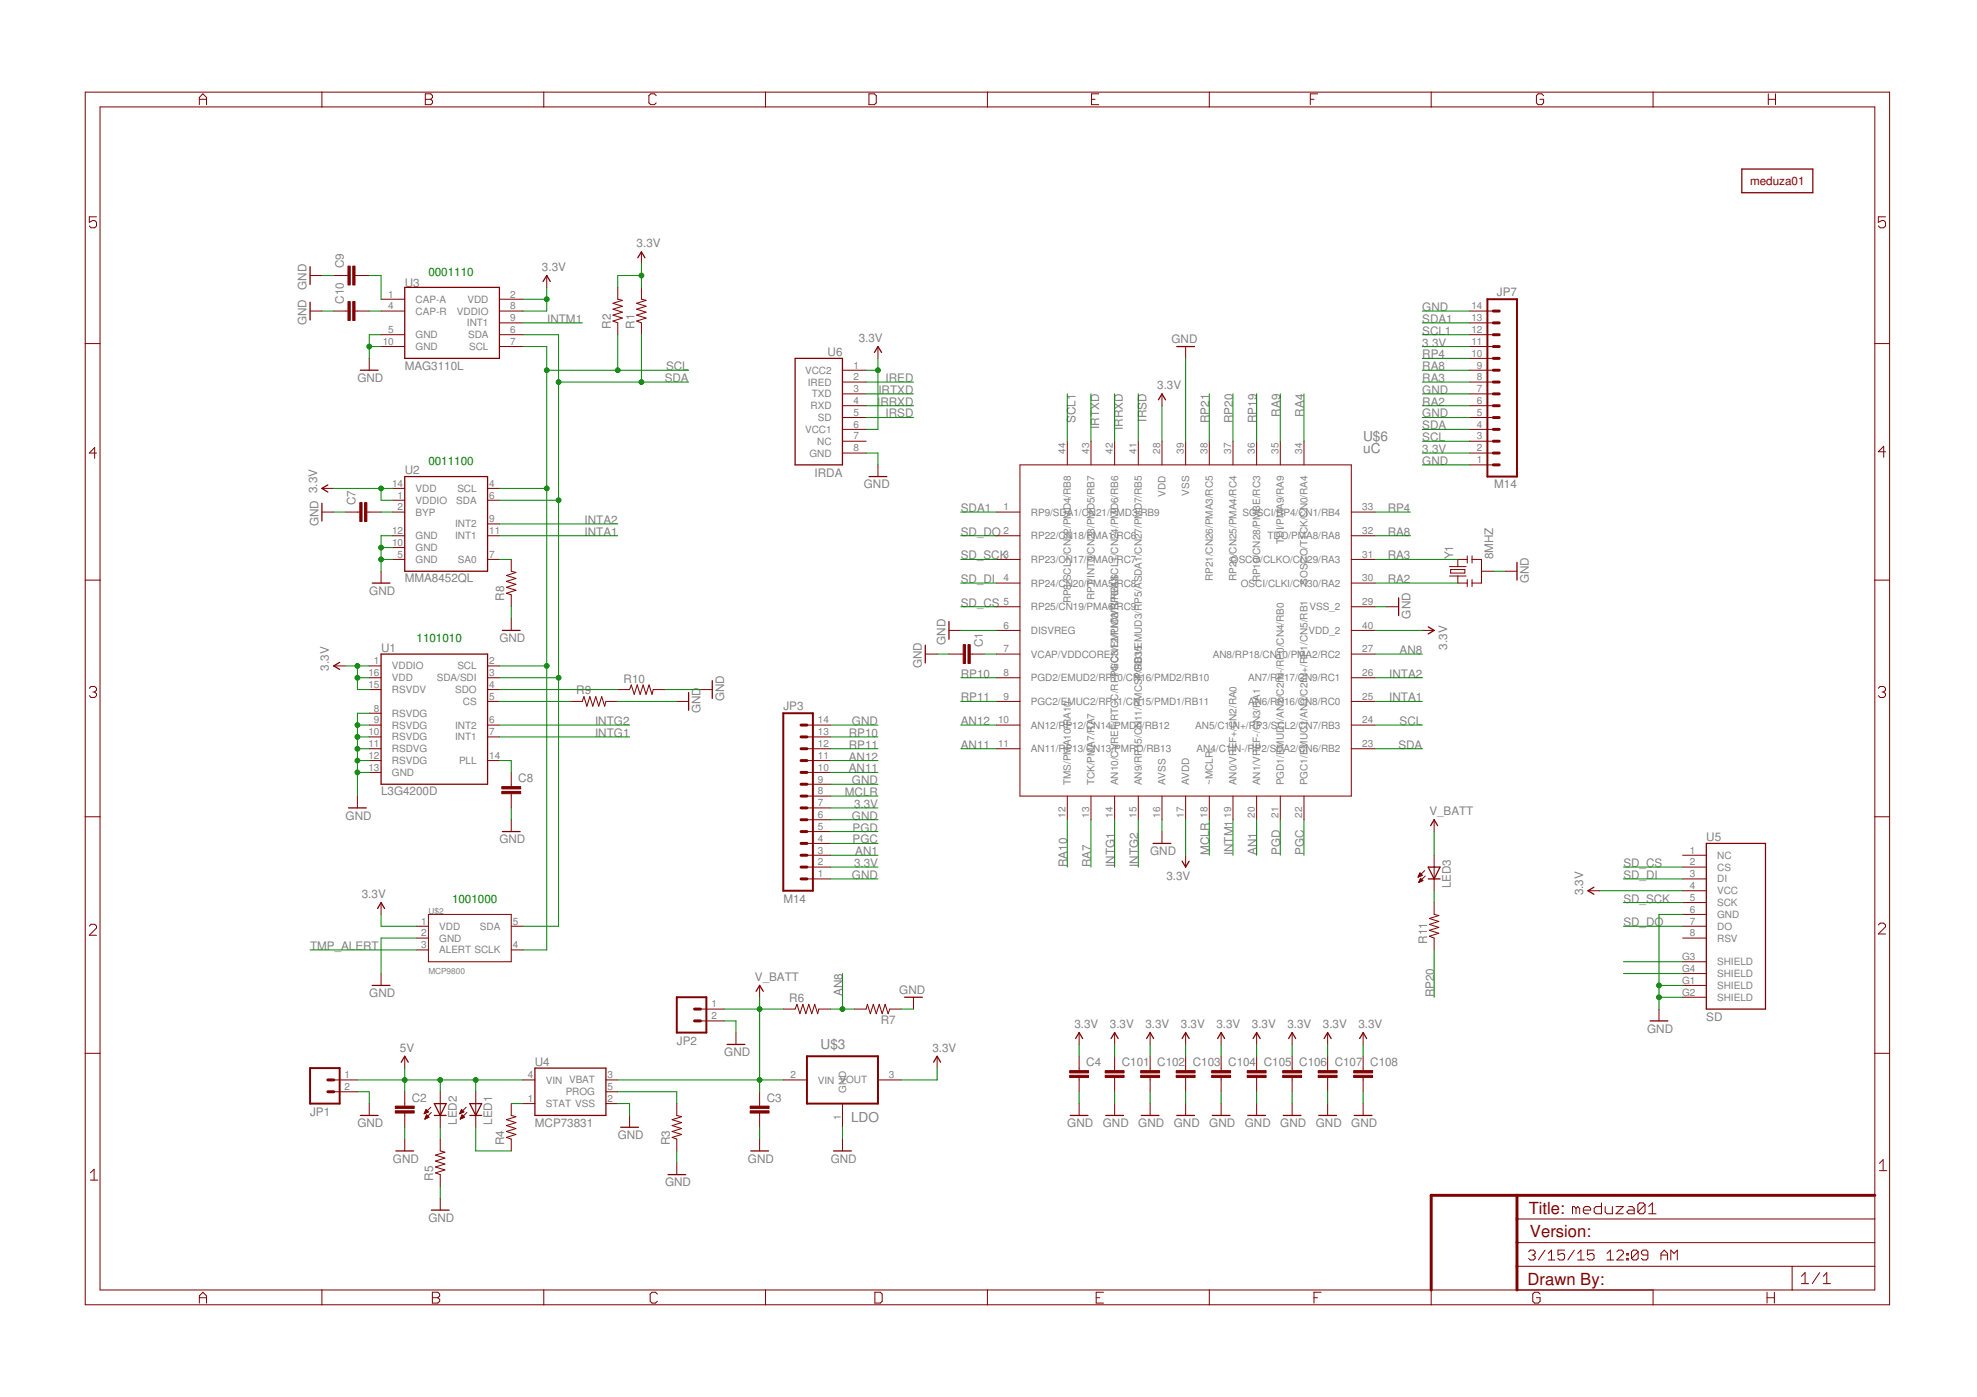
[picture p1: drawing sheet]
<svg xmlns="http://www.w3.org/2000/svg" width="297mm" height="210mm" viewBox="0 0 297 210" stroke-linecap="round" stroke-linejoin="round" font-family="sans-serif">
<g fill="none" stroke="#800000" stroke-width=".19">
<path d="M95.8 38.7l.6-.9 .5 .9M261.7 25.4h10.7v3.6h-10.7zM46.6 40.1v2.6M46.6 45.4v2.7M54.1 55.6h2.7M60.8 43.2h14.2v10.6h-14.2zM81.6 42.3l.5-.9 .6 .9M119.5 53.8h7.1v16h-7.1zM131.4 53l.5-.9 .6 .9M176.8 52.1h2.7M48.4 75.6v2.7M49.3 72.9l-.9 .5 .9 .5"/>
<path d="M60.8 71.6h12.5v14.2h-12.5zM130.6 71.6h2.6M174.1 60.1l.5-.9 .5 .9M51 99.5l-.9 .6 .9 .5M55.9 87.6h2.7M57.3 98.3h16v19.5h-16zM75.5 94.7h2.6M139 96.9v2.7M142.6 93.4v2.7M210.1 89.8v2.7M214.6 94.2l.9 .5-.9 .5M227.9 84.5v2.7"/>
<path d="M103.5 104.1v2.6M107 102.3v2.6M52.4 121.4h2.6M56.7 136.5l.6-.9 .5 .9M75.5 124.9h2.6M173.2 126.7h2.7M177.6 129.4l.5 .9 .6-.9M214.6 130.3h1.8l-.9 1.8zM214.6 132.1h1.8M214.9 124.1l.6-.9 .5 .9M239.5 133.3l-.9 .5 .9 .6M256.4 126.7h8.9v24.9h-8.9z"/>
<path d="M55.9 148.1h2.7M60.3 159.6l.5-.9 .5 .9M109.2 156.9h2.7M113.6 148.9l.5-.8 .6 .8M135.9 149.8h2.7M140.3 159.6l.5-.9 .5 .9M161.6 156l.5-.8 .6 .8M166.9 156l.6-.8 .5 .8M172.3 156l.5-.8 .5 .8M177.6 156l.5-.8 .6 .8M182.9 156l.6-.8 .5 .8M188.3 156l.5-.8 .5 .8"/>
<path d="M193.6 156l.5-.8 .6 .8M198.9 156l.6-.8 .5 .8M204.3 156l.5-.8 .5 .8M247.9 153.4h2.7M54.1 167.6h2.7M59.5 172.9h2.6M65.3 167.6h1.7M65.3 165.8h1.7l-.9 1.8zM70.6 167.6h1.8M70.6 165.8h1.8l-.9 1.8zM80.4 160.5h10.6v7.1h-10.6zM93.3 169.4h2.6"/>
<path d="M100.4 176.5h2.6M112.8 172.9h2.7M125.2 172.9h2.7M160.8 167.6h2.7M166.1 167.6h2.7M171.5 167.6h2.6M176.8 167.6h2.7M182.1 167.6h2.7M187.5 167.6h2.6M192.8 167.6h2.7M198.1 167.6h2.7M203.5 167.6h2.6"/>
<path d="M64.8 181.8h2.7"/>
</g>
<g fill="none" stroke="#800000" stroke-width=".15">
<path d="M12.8 13.8h271.1v182.2h-271.1zM15 16.1h266.7v177.7h-266.7zM30 15.7v-1.1l.5-.5 .5 .5v1.1M30 14.9h1M48.4 13.8v2.3M63.9 14.9h.8M63.9 14.1h.8l.3 .3v.2l-.3 .3 .3 .3v.3l-.3 .2h-.8zM81.7 13.8v2.3M98.6 14.4l-.3-.3h-.5l-.3 .3v1.1l.3 .2h.5l.3-.2M115 13.8v2.3M130.6 14.1h.8l.3 .3v1.1l-.3 .2h-.8zM148.4 13.8v2.3"/>
<path d="M164 14.9h.5M165.1 14.1h-1.1v1.6h1.1M181.7 13.8v2.3M196.9 14.9h.5M198 14.1h-1.1v1.6M215 13.8v2.3M231.9 14.4l-.3-.3h-.5l-.3 .3v1.1l.3 .2h.5l.3-.2v-.6h-.5M248.4 13.8v2.3M265.7 14.1v1.6M265.7 14.9h1.1M266.8 14.1v1.6M14.5 32.6h-1.1v.8l.5-.3h.3l.3 .3v.6l-.3 .2h-.5l-.3-.2"/>
<path d="M96.4 37.8v1.8M283.3 32.6h-1.1v.8l.6-.3h.2l.3 .3v.6l-.3 .2h-.5l-.3-.2M12.8 51.6h2.2M46.6 41.4h1.8M46.6 46.7h1.8M50.1 41.4h2.2M50.1 46.7h2.2M53.3 41.4h2.2M53.3 46.7h2.2M55.5 53.8v1.8M57.3 46.7h3.5M57.3 45h3.5"/>
<path d="M57.3 50.3h3.5M57.3 52.1h3.5M75 46.7h3.6M75 45h3.6M75 50.3h3.6M75 52.1h3.6M75 48.5h3.6M82.1 41.4v1.8M92.8 43.2v1.8l.7 .1-1.4 .5 1.4 .4-1.4 .5 1.4 .4-1.4 .4 1.4 .5-1.4 .4 .7 .3v1.8M96.4 43.2v1.8l.7 .1-1.4 .5 1.4 .4-1.4 .5 1.4 .4-1.4 .4 1.4 .5-1.4 .4 .7 .3v1.8M126.6 55.6h3.5M126.6 57.4h3.5"/>
<path d="M126.6 59.2h3.5M131.9 52.1v1.7M174.6 59.2v1.8M178.1 52.1v1.7M220.8 46.7h3.6M220.8 55.6h3.6M220.8 57.4h3.6M220.8 59.2h3.6M220.8 50.3h3.6M220.8 52.1h3.6M220.8 48.5h3.6M220.8 53.8h3.6"/>
<path d="M281.7 51.6h2.2M14.5 68.1h-1.1l.8-.9v1.7M48.4 73.4h1.7M48.4 76.9h1.7M51.9 76.9h2.2M55.1 76.9h2.2M59 73.4h1.8M59 76.9h1.8M59 75.2h1.8M73.3 73.4h1.7M73.3 75.2h1.7M73.3 78.7h1.7"/>
<path d="M126.6 68.1h3.5M126.6 61h3.5M126.6 62.7h3.5M126.6 64.5h3.5M126.6 66.3h3.5M131.9 69.8v1.8M149.7 76.9h3.5M153.2 69.8h49.8v49.8h-49.8zM160.4 66.3v3.5M163.9 66.3v3.5M167.5 66.3v3.5M171 66.3v3.5"/>
<path d="M174.6 66.3v3.5M178.1 66.3v3.5M181.7 66.3v3.5M185.3 66.3v3.5M188.8 66.3v3.5M192.4 66.3v3.5M195.9 66.3v3.5M203 76.9h3.6M220.8 68.1h3.6M220.8 61h3.6M220.8 62.7h3.6M220.8 64.5h3.6"/>
<path d="M220.8 66.3h3.6M220.8 69.8h3.6M283.3 67.9h-1.1l.8-.8v1.6M12.8 87.2h2.2M57.3 85.8v1.8M59 84.1h1.8M59 82.3h1.8M59 80.5h1.8M73.3 84.1h1.7M73.3 80.5h1.7M76.8 84.1v1.7l.7 .2-1.4 .5 1.4 .4-1.4 .5 1.4 .4-1.4 .4 1.4 .5-1.4 .4 .7 .3v1.8M76.8 92.9v1.8"/>
<path d="M139 98.3h1.8M142.6 94.7h1.8M142.6 98.3h2.1M145.8 98.3h2.1M149.7 94.7h3.5M149.7 91.2h3.5M149.7 98.3h3.5M149.7 84.1h3.5M149.7 87.6h3.5M149.7 80.5h3.5M203 94.7h3.6M203 91.2h3.6"/>
<path d="M203 98.3h3.6M203 84.1h3.6M203 87.6h3.6M203 80.5h3.6M208.4 91.2h1.7M213.7 94.7h1.8M217.8 85.1h2.5M217.8 86.6h2.5M218 85.6h2.1v.5h-2.1zM219 86.6v1h1.5M220.5 84.1h-1.5v1M220.5 83.5v1.1"/>
<path d="M220.5 87.1v1M221.2 84.1h1.4v3.5h-1.4M221.2 83.5v1.1M221.2 87.1v1M222.6 85.8h1.8M226.1 85.8h1.8M281.7 87.2h2.2M13.4 103.4l.3-.3h.5l.3 .3v.3l-.3 .3M13.9 104h.3M14.2 104l.3 .2v.3l-.3 .3h-.5l-.3-.3M50.1 100.1h1.8M53.7 119.6v1.8"/>
<path d="M55.5 100.1h1.8M55.5 101.8h1.8M55.5 112.5h1.8M55.5 108.9h1.8M55.5 116.1h1.8M55.5 114.3h1.8M55.5 110.7h1.8M55.5 103.6h1.8M55.5 107.2h1.8M73.3 100.1h1.7M73.3 105.4h1.7M73.3 101.8h1.7"/>
<path d="M73.3 108.9h1.7M73.3 114.3h1.7M73.3 110.7h1.7M73.3 103.6h1.7M76.8 116.1v2.1M76.8 119.3v2.1M85.7 105.4h1.8l.2-.7 .5 1.4 .4-1.4 .5 1.4 .4-1.4 .5 1.4 .4-1.4 .4 1.4 .2-.7h1.8M92.8 103.6h1.8l.2-.7 .5 1.4 .4-1.4 .5 1.4 .4-1.4 .5 1.4 .4-1.4 .5 1.4 .1-.7h1.8M101.7 105.4h1.8M105.2 103.6h1.8M121.2 112.5h3.6M121.2 108.9h3.6"/>
<path d="M121.2 119.6h3.6M121.2 117.8h3.6M121.2 116.1h3.6M121.2 114.3h3.6M121.2 110.7h3.6M149.7 105.4h3.5M149.7 101.8h3.5M149.7 112.5h3.5M149.7 108.9h3.5M160.4 119.6v3.6M163.9 119.6v3.6M167.5 119.6v3.6"/>
<path d="M171 119.6v3.6M174.6 119.6v3.6M178.1 119.6v3.6M181.7 119.6v3.6M185.3 119.6v3.6M188.8 119.6v3.6M192.4 119.6v3.6M195.9 119.6v3.6M203 105.4h3.6M203 101.8h3.6M203 112.5h3.6M203 108.9h3.6"/>
<path d="M282.2 103.4l.3-.3h.5l.3 .3v.3l-.3 .3M282.8 104h.2M283 104l.3 .2v.3l-.3 .3h-.5l-.3-.3M12.8 122.7h2.2M13.4 139.1l.3-.2h.5l.3 .2v.3l-1.1 1.1h1.1M57.3 135.6v1.8M62.6 139.2h1.8M64.4 137.4h12.4v7.1h-12.4zM76.8 123.2v1.7M76.8 139.2h1.8M121.2 130.3h3.6M121.2 132.1h3.6"/>
<path d="M121.2 128.5h3.6M121.2 126.7h3.6M121.2 124.9h3.6M121.2 123.2h3.6M121.2 121.4h3.6M174.6 124.9v1.8M178.1 128.5v1.8M213.1 131.8h.1M213.1 131.7h.2M213.1 131.6h.4M213.2 131.6h.4M213.2 132.5h.1"/>
<path d="M213.2 131.5h.5M213.2 132.4h.3M213.2 131.4h.4M213.3 132.4h.4M213.3 131.3h.2M213.3 131.3h.1M213.3 132.3h.5M213.3 132.2h.4M213.3 131.2l-.2 .6M213.3 131.2l.4 .3-.6 .3M213.3 131.2h.1M213.4 132.1h.2"/>
<path d="M213.4 132.1h.1M213.4 132l-.2 .6M213.4 132l.4 .3-.6 .3M213.4 132h.1M214.1 130.8l-1 1M214.1 131.6l-.9 1M215.5 123.2v1.7M215.5 128.5v5.3M215.5 135.6v1.8l.7 .2-1.4 .4 1.4 .5-1.4 .4 1.4 .4-1.4 .5 1.4 .4-1.4 .5 .7 .2v1.8M238.6 133.8h1.8M252.8 130.3h3.6M252.8 132.1h3.6"/>
<path d="M252.8 137.4h3.6M252.8 133.8h3.6M252.8 135.6h3.6M252.8 139.2h3.6M252.8 128.5h3.6M281.7 122.7h2.2M282.2 139l.3-.3h.5l.3 .3v.3l-1.1 1h1.1M12.8 158.3h2.2M57.3 146.3v1.8M60.8 158.7v1.8M62.6 140.9h1.8M62.6 142.7h1.8"/>
<path d="M76.8 142.7h1.8M105.2 151.6h3.6M105.2 153.4h3.6M110.6 155.2v1.7M114.1 148.1v1.7M117.7 151.6h1.8l.2-.7 .5 1.4 .4-1.4 .5 1.4 .4-1.4 .5 1.4 .4-1.4 .5 1.4 .1-.7h1.8M128.4 151.6h1.7l.2-.7 .5 1.4 .4-1.4 .5 1.4 .4-1.4 .4 1.4 .5-1.4 .4 1.4 .3-.7h1.8M137.2 149.8v1.8M140.8 158.7v1.8M162.1 155.2v1.7M162.1 158.7v2.1M167.5 155.2v1.7"/>
<path d="M167.5 158.7v2.1M172.8 155.2v1.7M172.8 158.7v2.1M178.1 155.2v1.7M178.1 158.7v2.1M183.5 155.2v1.7M183.5 158.7v2.1M188.8 155.2v1.7M188.8 158.7v2.1M194.1 155.2v1.7M194.1 158.7v2.1M199.5 155.2v1.7"/>
<path d="M199.5 158.7v2.1M204.8 155.2v1.7M204.8 158.7v2.1M249.3 151.6v1.8M252.8 140.9h3.6M252.8 148.1h3.6M252.8 144.5h3.6M252.8 146.3h3.6M252.8 149.8h3.6M281.7 158.3h2.2M13.6 176.2l.5-.5v1.6M13.6 177.3h1.1"/>
<path d="M50.1 162.3h3.6M50.1 164h3.6M55.5 165.8v1.8M60.8 164v2.2M60.8 167.3v2.1M60.8 171.2v1.7M63.8 167.3h.1M63.8 167.2h.3M63.8 167.1h.4M63.8 168.1h.1M63.9 167h.4M63.9 168h.2"/>
<path d="M63.9 168h.4M63.9 166.9h.3M63.9 167.9h.5M64 166.8h.1M64 167.8h.4M64 167.7h.3M64 166.7l.4 .4-.7 .2zM64 167.7h.2M64.1 167.6h.1M64.1 167.5l.4 .4-.7 .2zM64.7 166.4l-1 .9M64.8 167.2l-1 .9"/>
<path d="M66.1 164v5.4M66.1 171.2v1.7l.7 .2-1.4 .5 1.4 .4-1.4 .5 1.4 .4-1.4 .4 1.4 .5-1.4 .4 .7 .3v1.8M69.1 167.3h.1M69.1 167.2h.3M69.2 167.1h.4M69.2 168.1h.1M69.2 167h.5M69.2 168h.2M69.2 167h.4M69.2 168h.4M69.3 166.9h.2M69.3 167.9h.5"/>
<path d="M69.3 166.8h.1M69.3 167.8h.4M69.3 166.7l.4 .4-.6 .2zM69.3 167.7h.3M69.4 167.7h.2M69.4 167.6h.1M69.4 167.5l.4 .4-.6 .2zM70 166.4l-.9 .9M70.1 167.2l-.9 .9M71.5 164v5.4M76.8 165.8v1.8l.7 .2-1.4 .4 1.4 .5-1.4 .4 1.4 .5-1.4 .4 1.4 .5-1.4 .4 .7 .3v1.7M78.6 162.3h1.8"/>
<path d="M78.6 165.8h1.8M91 162.3h1.8M91 165.8h1.8M91 164h1.8M94.6 167.6v1.8M101.7 165.8v1.8l.7 .2-1.4 .4 1.4 .5-1.4 .4 1.4 .5-1.4 .4 1.4 .5-1.4 .4 .7 .3v1.7M101.7 174.7v1.8M114.1 164v2.2M114.1 167.3v2.1M114.1 171.2v1.7M117.7 162.3h3.5M126.6 165.8v3.6"/>
<path d="M126.6 171.2v1.7M131.9 162.3h3.6M162.1 161.9v2.1M162.1 165.8v1.8M167.5 161.9v2.1M167.5 165.8v1.8M172.8 161.9v2.1M172.8 165.8v1.8M178.1 161.9v2.1M178.1 165.8v1.8M183.5 161.9v2.1M183.5 165.8v1.8"/>
<path d="M188.8 161.9v2.1M188.8 165.8v1.8M194.1 161.9v2.1M194.1 165.8v1.8M199.5 161.9v2.1M199.5 165.8v1.8M204.8 161.9v2.1M204.8 165.8v1.8M282.4 174.8l.5-.6v1.7M282.4 175.9h1.1M30 195.8v-1.1l.5-.5 .5 .5v1.1M30 195h1"/>
<path d="M48.4 193.8v2.2M65 195h.8M65 194.2h.8l.3 .2v.3l-.3 .3 .3 .2v.3l-.3 .3h-.8zM66.1 180v1.8M81.7 193.8v2.2M98.8 194.4l-.3-.2h-.5l-.3 .2v1.1l.3 .3h.5l.3-.3M115 193.8v2.2M131.4 194.2h.9l.2 .2v1.1l-.2 .3h-.9zM148.4 193.8v2.2M164.7 195h.5M165.8 194.2h-1.1v1.6h1.1M181.7 193.8v2.2"/>
<path d="M197.4 195h.6M198.5 194.2h-1.1v1.6M215 193.8v2.2M227.9 190.3h53.8M227.9 186.7h53.8M227.9 183.2h53.8M229.7 188.1l.2-.3h.5l.3 .3v.2l-.3 .3M230.2 188.6h.2M230.4 188.6l.3 .2v.3l-.3 .2h-.5l-.2-.2M231.4 194.4l-.3-.2h-.5l-.3 .2v1.1l.3 .3h.5l.3-.3v-.5h-.6M232.1 187.8l-1 1.5M232.6 189.3h1"/>
<path d="M232.6 188.3l.5-.5v1.5M235.1 187.8h-1v.8l.5-.3h.2l.3 .3v.5l-.3 .2h-.5l-.2-.2M236.5 187.8l-.9 1.5M236.8 181.6l-.3-.3h-.2v1.1M236.8 181.6v.8M236.8 181.6l.3-.3 .2 .3v.8M237 189.3h1M237 188.3l.5-.5v1.5M237.9 181.8h1.1v-.2l-.3-.3h-.5l-.3 .3v.5l.3 .3h.5M239.5 187.8h-1v.8l.5-.3h.2l.3 .3v.5l-.3 .2h-.4l-.3-.2M240.6 180.7v1.7h-.8l-.3-.3v-.5l.3-.3h.8M241.2 181.3v.8l.2 .3h.9v-1.1"/>
<path d="M241.4 189.3h1M241.4 188.3l.6-.5v1.5M242.8 181.3h1.1l-1.1 1.1h1.1M242.9 188.1l.3-.3h.5l.2 .3v.2l-1 1h1M244.4 188.3h.2v.3h-.2zM244.4 189.1h.2v.2h-.2zM244.7 181.3h.6l.2 .3v.8h-.8l-.3-.3 .3-.3h.8M246.1 188.1l-.2-.3h-.5l-.3 .3v1M246.1 188.1v1l-.2 .2h-.5l-.3-.2M246.1 188.1l-1 1M247.2 181v1.1l-.3 .3h-.5l-.3-.3M247.2 181l-.3-.3h-.5l-.3 .3v1.1"/>
<path d="M247.2 181l-1.1 1.1M247.6 188.6h-.7l-.3-.3v-.2l.3-.3h.5l.2 .3v1l-.2 .2h-.5l-.3-.2M247.7 182.4h1.1M247.7 181.3l.6-.6v1.7M248.4 193.8v2.2M249.6 188.6h.9M249.6 189.3v-1l.4-.5 .5 .5v1M251 189.3v-1.5l.5 .5 .5-.5v1.5M265.5 195h1.1M265.5 194.2v1.6M266.6 194.2v1.6M269.3 190.3v3.5"/>
<path d="M270.7 191.8l.5-.6v1.7M270.7 192.9h1M273.4 191.2l-1.1 1.7M273.9 192.9h1.1M273.9 191.8l.6-.6v1.7"/>
</g>
<g fill="#800000" stroke="#800000" stroke-width=".15">
<path d="M166.1 161.6h2.8v.3h-2.8z"/>
<path d="M166.1 160.9h2.8v.3h-2.8z"/>
<path d="M171.4 161.6h2.8v.3h-2.8z"/>
<path d="M171.4 160.9h2.8v.3h-2.8z"/>
<path d="M176.7 161.6h2.9v.3h-2.9z"/>
<path d="M176.7 160.9h2.9v.3h-2.9z"/>
<path d="M182.1 161.6h2.8v.3h-2.8z"/>
<path d="M182.1 160.9h2.8v.3h-2.8z"/>
<path d="M144.7 96.9h.4v2.8h-.4z"/>
<path d="M145.4 96.9h.4v2.8h-.4z"/>
<path d="M187.4 161.6h2.8v.3h-2.8z"/>
<path d="M187.4 160.9h2.8v.3h-2.8z"/>
<path d="M54.8 75.5h.3v2.9h-.3z"/>
<path d="M54.1 75.5h.3v2.9h-.3z"/>
<path d="M75.4 118.9h2.8v.4h-2.8z"/>
<path d="M75.4 118.2h2.8v.3h-2.8z"/>
<path d="M53 40h.3v2.8h-.3z"/>
<path d="M52.3 40h.3v2.8h-.3z"/>
<path d="M53 45.3h.3v2.9h-.3z"/>
<path d="M52.3 45.3h.3v2.9h-.3z"/>
<path d="M192.7 161.6h2.9v.3h-2.9z"/>
<path d="M192.7 160.9h2.9v.3h-2.9z"/>
<path d="M59.4 166.9h2.8v.3h-2.8z"/>
<path d="M59.4 166.2h2.8v.3h-2.8z"/>
<path d="M112.7 166.9h2.8v.3h-2.8z"/>
<path d="M112.7 166.2h2.8v.3h-2.8z"/>
<path d="M198.1 161.6h2.8v.3h-2.8z"/>
<path d="M198.1 160.9h2.8v.3h-2.8z"/>
<path d="M203.4 161.6h2.8v.3h-2.8z"/>
<path d="M203.4 160.9h2.8v.3h-2.8z"/>
<path d="M160.7 161.6h2.9v.3h-2.9z"/>
<path d="M160.7 160.9h2.9v.3h-2.9z"/>
</g>
<path d="M223.5 45h4.4v26.6h-4.4zM117.7 107.2h4.4v26.6h-4.4zM101.7 149.8h4.4v5.4h-4.4zM121.2 158.7h10.7v7.1h-10.7zM46.6 160.5h4.4v5.3h-4.4z" fill="none" stroke="#800000" stroke-width=".3"/>
<g fill="none" stroke="#800000" stroke-width=".44">
<path d="M224.4 59.2h.9M224.4 57.4h.9M224.4 55.6h.9M224.4 53.8h.9M224.4 52.1h.9M224.4 50.3h.9M224.4 48.5h.9M224.4 46.7h.9M224.4 66.3h.9M224.4 68.1h.9M224.4 69.8h.9M224.4 62.7h.9"/>
<path d="M224.4 64.5h.9M224.4 61h.9M120.4 119.6h.8M120.4 117.8h.8M120.4 116.1h.8M120.4 114.3h.8M120.4 112.5h.8M120.4 110.7h.8M120.4 108.9h.8M120.4 128.5h.8M120.4 130.3h.8M120.4 132.1h.8"/>
<path d="M120.4 124.9h.8M120.4 126.7h.8M120.4 123.2h.8M120.4 121.4h.8M104.4 153.4h.8M104.4 151.6h.8M49.3 164h.8M49.3 162.3h.8M227.9 179.6v14.2M281.7 179.6h-66.7v14.2"/>
</g>
<g fill="none" stroke="#008000" stroke-width=".15">
<path d="M96.4 39.6v3.6M48.4 46.7h1.7M48.4 41.4h1.7M55.5 52.1h1.8M55.5 46.7h1.8M55.5 41.4h1.8v3.6M57.3 50.3h-1.8v3.5M78.6 52.1h3.5v90.6h-3.5M78.6 50.3h5.3v88.9h-5.3M78.6 45h3.5M78.6 48.5h8.9M82.1 43.2v3.5h-3.5"/>
<path d="M82.1 55.6h21.4M83.9 57.4h19.6M92.8 50.3v5.3M96.4 41.4h-3.6v1.8M96.4 50.3v7.1M130.1 55.6h1.8M130.1 57.4h7.1M130.1 59.2h7.1M131.9 53.8v10.7h-1.8M160.4 59.2v7.1M163.9 59.2v7.1M167.5 59.2v7.1"/>
<path d="M171 59.2v7.1M178.1 53.8v12.5M181.7 59.2v7.1M185.3 59.2v7.1M188.8 59.2v7.1M192.4 59.2v7.1M195.9 59.2v7.1M213.7 52.1h7.1M213.7 55.6h7.1M213.7 50.3h7.1M213.7 57.4h7.1M213.7 46.7h7.1"/>
<path d="M213.7 59.2h7.1M213.7 53.8h7.1M213.7 48.5h7.1M50.1 73.4h8.9M50.1 76.9h1.8M57.3 73.4v1.8h1.7M57.3 76.9h1.7M75 73.4h7.1M75 75.2h8.9M75 78.7h17.8M130.1 68.1h1.8v1.7M130.1 62.7h7.1"/>
<path d="M130.1 61h7.1M144.4 76.9h5.3M174.6 61v5.3M206.6 76.9h5.3M213.7 66.3h7.1M213.7 64.5h7.1M213.7 68.1h7.1M213.7 69.8h7.1M213.7 62.7h7.1M213.7 61h7.1M57.3 82.3h1.7M57.3 84.1h1.7"/>
<path d="M59 80.5h-1.7v5.3M75 80.5h17.8M75 84.1h1.8M76.8 91.2v1.7M140.8 98.3h1.8M144.4 94.7h5.3M144.4 80.5h5.3M144.4 84.1h5.3M144.4 91.2h5.3M144.4 87.6h5.3M147.9 98.3h1.8M206.6 94.7h7.1"/>
<path d="M206.6 80.5h5.3M206.6 84.1h12.4M206.6 91.2h1.8M206.6 98.3h7.1M206.6 87.6h12.4M224.4 85.8h1.7M51.9 100.1h3.6M53.7 108.9h1.8M53.7 101.8h1.8M53.7 112.5h1.8M53.7 100.1v3.5h1.8M53.7 110.7h1.8"/>
<path d="M53.7 114.3h1.8M53.7 116.1h1.8M55.5 107.2h-1.8v12.4M75 100.1h7.1M75 108.9h19.6M75 101.8h8.9M75 103.6h17.8M75 110.7h19.6M75 114.3h1.8v1.8M75 105.4h10.7M92.8 105.4h8.9M99.9 103.6h5.3"/>
<path d="M124.8 108.9h7.1M124.8 112.5h7.1M124.8 110.7h7.1M124.8 114.3h7.1M124.8 116.1h7.1M124.8 117.8h7.1M124.8 119.6h7.1M144.4 108.9h5.3M144.4 101.8h5.3M144.4 112.5h5.3M144.4 105.4h5.3M206.6 108.9h7.1"/>
<path d="M206.6 101.8h7.1M206.6 112.5h7.1M206.6 105.4h7.1M57.3 137.4v1.8h5.3M76.8 121.4v1.8M124.8 121.4h7.1M124.8 130.3h7.1M124.8 132.1h7.1M124.8 123.2h7.1M124.8 126.7h7.1M124.8 124.9h7.1M124.8 128.5h7.1"/>
<path d="M160.4 123.2v7.1M163.9 123.2v7.1M167.5 123.2v7.1M171 123.2v7.1M174.6 123.2v1.7M178.1 123.2v5.3M181.7 123.2v5.3M185.3 123.2v5.3M188.8 123.2v5.3M192.4 123.2v5.3M195.9 123.2v5.3M215.5 124.9v3.6"/>
<path d="M215.5 133.8v1.8M240.4 133.8h12.4M243.9 139.2h8.9M243.9 130.3h8.9M243.9 132.1h8.9M243.9 135.6h8.9M252.8 137.4h-3.5v14.2M46.6 142.7h16M62.6 140.9h-5.3v5.4M108.8 153.4h1.8v1.8M108.8 151.6h8.9M114.1 149.8v14.2"/>
<path d="M124.8 151.6h3.6M126.6 146.3v5.3M135.5 151.6h1.7M162.1 156.9v1.8M167.5 156.9v1.8M172.8 156.9v1.8M178.1 156.9v1.8M183.5 156.9v1.8M188.8 156.9v1.8M194.1 156.9v1.8M199.5 156.9v1.8M204.8 156.9v1.8"/>
<path d="M215.5 142.7v7.1M243.9 144.5h8.9M243.9 146.3h8.9M249.3 148.1h3.5M249.3 149.8h3.5M53.7 162.3h24.9M53.7 164h1.8v1.8M60.8 160.5v3.5M60.8 169.4v1.8M66.1 162.3v1.7M66.1 169.4v1.8M66.1 178.3v1.7"/>
<path d="M71.5 162.3v1.7M71.5 169.4v3.5h5.3M76.8 165.8h1.8M92.8 162.3h24.9M92.8 165.8h1.8v1.8M92.8 164h8.9v1.8M101.7 172.9v1.8M114.1 169.4v1.8M126.6 169.4v1.8M140.8 160.5v1.8h-5.3M162.1 164v1.8M167.5 164v1.8"/>
<path d="M172.8 164v1.8M178.1 164v1.8M183.5 164v1.8M188.8 164v1.8M194.1 164v1.8M199.5 164v1.8M204.8 164v1.8"/>
</g>
<g fill="#008000" stroke="#008000" stroke-width=".15">
<circle cx="82.1" cy="100.1" r=".36"/>
<circle cx="82.1" cy="73.4" r=".36"/>
<circle cx="82.1" cy="55.6" r=".36"/>
<circle cx="92.8" cy="55.6" r=".36"/>
<circle cx="83.9" cy="101.8" r=".36"/>
<circle cx="83.9" cy="75.2" r=".36"/>
<circle cx="83.9" cy="57.4" r=".36"/>
<circle cx="96.4" cy="57.4" r=".36"/>
<circle cx="82.1" cy="45" r=".36"/>
<circle cx="57.3" cy="73.4" r=".36"/>
<circle cx="96.4" cy="41.4" r=".36"/>
<circle cx="53.7" cy="101.8" r=".36"/>
<circle cx="53.7" cy="100.1" r=".36"/>
<circle cx="131.9" cy="55.6" r=".36"/>
<circle cx="55.5" cy="52.1" r=".36"/>
<circle cx="57.3" cy="82.3" r=".36"/>
<circle cx="57.3" cy="84.1" r=".36"/>
<circle cx="53.7" cy="108.9" r=".36"/>
<circle cx="53.7" cy="110.7" r=".36"/>
<circle cx="53.7" cy="112.5" r=".36"/>
<circle cx="53.7" cy="114.3" r=".36"/>
<circle cx="53.7" cy="116.1" r=".36"/>
<circle cx="249.3" cy="148.1" r=".36"/>
<circle cx="249.3" cy="149.8" r=".36"/>
<circle cx="114.1" cy="151.6" r=".36"/>
<circle cx="114.1" cy="162.3" r=".36"/>
<circle cx="60.8" cy="162.3" r=".36"/>
<circle cx="71.5" cy="162.3" r=".36"/>
<circle cx="66.1" cy="162.3" r=".36"/>
<circle cx="126.6" cy="151.6" r=".36"/>
</g>
<g font-size="2.5" fill="#800000">
<text x="229.7" y="182.4">Title:</text>
<text x="229.9" y="185.9">Version:</text>
<text x="229.5" y="193">Drawn By:</text>
</g>
<g font-size="2.1" fill="#808080">
<text x="204.8" y="68.1">uC</text>
<text x="204.8" y="66.3">U$6</text>
<text x="123.3" y="157.7">U$3</text>
<text x="127.9" y="168.6">LDO</text>
</g>
<text font-size="1.8" fill="#800000" x="262.9" y="27.8">meduza01</text>
<g font-size="1.8" fill="#808080">
<text x="51.7" y="40.3" transform="rotate(-90 51.7 40.3)">C9</text>
<text x="81.4" y="40.7">3.3V</text>
<text x="95.7" y="37.1">3.3V</text>
<text x="46.1" y="43.5" transform="rotate(-90 46.1 43.5)">GND</text>
<text x="51.7" y="45.7" transform="rotate(-90 51.7 45.7)">C10</text>
<text x="60.8" y="43.2">U3</text>
<text x="213.7" y="46.7">GND</text>
<text x="224.9" y="44.4">JP7</text>
<text x="46.1" y="48.9" transform="rotate(-90 46.1 48.9)">GND</text>
<text x="82.2" y="48.5">INTM1</text>
<text x="91.8" y="49.4" transform="rotate(-90 91.8 49.4)">R2</text>
<text x="95.3" y="49.4" transform="rotate(-90 95.3 49.4)">R1</text>
<text x="124.3" y="53.5">U6</text>
<text x="129" y="51.4">3.3V</text>
<text x="176" y="51.5">GND</text>
<text x="213.7" y="52.1">3.3V</text>
<text x="213.7" y="53.8">RP4</text>
<text x="213.7" y="48.5">SDA1</text>
<text x="213.7" y="50.3">SCL1</text>
<text x="53.7" y="57.4">GND</text>
<text x="60.8" y="55.6">MAG3110L</text>
<text x="99.9" y="57.4">SDA</text>
<text x="100.1" y="55.6">SCL</text>
<text x="132" y="59.2">IRTXD</text>
<text x="133.1" y="57.4">IRED</text>
<text x="173.9" y="58.5">3.3V</text>
<text x="213.7" y="59.2">GND</text>
<text x="213.7" y="55.6">RA8</text>
<text x="213.7" y="57.4">RA3</text>
<text x="131.8" y="61">I</text>
<text x="132.3" y="61">RRXD</text>
<text x="133.1" y="62.7">IRSD</text>
<text x="161.6" y="63.6" transform="rotate(-90 161.6 63.6)">SCL1</text>
<text x="165.2" y="64.4" transform="rotate(-90 165.2 64.4)">IRTXD</text>
<text x="168.7" y="64.6" transform="rotate(-90 168.7 64.6)">IRRXD</text>
<text x="172.3" y="63.4" transform="rotate(-90 172.3 63.4)">IRSD</text>
<text x="181.7" y="63.6" transform="rotate(-90 181.7 63.6)">RP21</text>
<text x="185.3" y="63.6" transform="rotate(-90 185.3 63.6)">RP20</text>
<text x="188.8" y="63.6" transform="rotate(-90 188.8 63.6)">RP19</text>
<text x="192.4" y="62.6" transform="rotate(-90 192.4 62.6)">RA9</text>
<text x="195.9" y="62.6" transform="rotate(-90 195.9 62.6)">RA4</text>
<text x="213.7" y="64.5">SDA</text>
<text x="213.7" y="62.7">GND</text>
<text x="213.7" y="61">RA2</text>
<text x="60.8" y="71.3">U2</text>
<text x="122.4" y="71.6">IRDA</text>
<text x="213.7" y="66.3">SCL</text>
<text x="213.7" y="68.1">3.3V</text>
<text x="213.7" y="69.8">GND</text>
<text x="53.4" y="75.9" transform="rotate(-90 53.4 75.9)">C7</text>
<text x="129.8" y="73.4">GND</text>
<text x="144.4" y="76.9">SDA1</text>
<text x="208.5" y="76.9">RP4</text>
<text x="224.5" y="73.4">M14</text>
<text x="47.8" y="79.1" transform="rotate(-90 47.8 79.1)">GND 3.3V</text>
<text x="87.8" y="78.7">INTA2</text>
<text x="87.8" y="80.5">INTA1</text>
<text x="144.4" y="80.5">SD_DO</text>
<text x="208.5" y="80.5">RA8</text>
<text x="55.5" y="89.4">GND</text>
<text x="60.8" y="87.4">MMA8452QL</text>
<text x="144.4" y="84.1">SD_SCK</text>
<text x="144.4" y="87.6">SD_DI</text>
<text x="208.5" y="84.1">RA3</text>
<text x="208.5" y="87.6">RA2</text>
<text x="218.3" y="84.1" transform="rotate(-90 218.3 84.1)">Y1</text>
<text x="224.4" y="84.1" transform="rotate(-90 224.4 84.1)">8MHZ</text>
<text x="229.7" y="87.6" transform="rotate(-90 229.7 87.6)">GND</text>
<text x="75.8" y="90.3" transform="rotate(-90 75.8 90.3)">R8</text>
<text x="144.4" y="91.2">SD_CS</text>
<text x="211.9" y="92.9" transform="rotate(-90 211.9 92.9)">GND</text>
<text x="49.4" y="100.8" transform="rotate(-90 49.4 100.8)">3.3V</text>
<text x="57.3" y="97.9">U1</text>
<text x="75" y="96.5">GND</text>
<text x="138.5" y="100.4" transform="rotate(-90 138.5 100.4)">GND</text>
<text x="142.1" y="96.9" transform="rotate(-90 142.1 96.9)">GND</text>
<text x="144.4" y="101.8">RP10</text>
<text x="147.7" y="97.2" transform="rotate(-90 147.7 97.2)">C1</text>
<text x="208.7" y="101.8">INTA2</text>
<text x="210.3" y="98.3">AN8</text>
<text x="217.4" y="97.6" transform="rotate(-90 217.4 97.6)">3.3V</text>
<text x="86.6" y="104.3">R9</text>
<text x="93.7" y="102.6">R10</text>
<text x="105.3" y="107.2" transform="rotate(-90 105.3 107.2)">GND</text>
<text x="108.8" y="105.4" transform="rotate(-90 108.8 105.4)">GND</text>
<text x="117.7" y="106.6">JP3</text>
<text x="144.4" y="105.4">RP11</text>
<text x="208.7" y="105.4">INTA1</text>
<text x="89.4" y="108.9">INTG2</text>
<text x="89.4" y="110.7">INTG1</text>
<text x="127.5" y="110.7">RP10</text>
<text x="127.5" y="112.5">RP11</text>
<text x="128" y="108.9">GND</text>
<text x="144.4" y="108.9">AN12</text>
<text x="144.4" y="112.5">AN11</text>
<text x="210.1" y="112.5">SDA</text>
<text x="210.3" y="108.9">SCL</text>
<text x="57.3" y="119.4">L3G4200D</text>
<text x="77.9" y="117.6">C8</text>
<text x="126.9" y="119.6">MCLR</text>
<text x="127.5" y="114.3">AN12</text>
<text x="127.5" y="116.1">AN11</text>
<text x="128" y="117.8">GND</text>
<text x="51.9" y="123.2">GND</text>
<text x="128" y="123.2">GND</text>
<text x="128.1" y="124.9">PGD</text>
<text x="128.3" y="121.4">3.3V</text>
<text x="214.8" y="122.5">V_BATT</text>
<text x="75" y="126.7">GND</text>
<text x="128.1" y="126.7">PGC</text>
<text x="128.3" y="130.3">3.3V</text>
<text x="128.5" y="128.5">AN1</text>
<text x="160.4" y="130.3" transform="rotate(-90 160.4 130.3)">RA10</text>
<text x="163.9" y="130.3" transform="rotate(-90 163.9 130.3)">RA7</text>
<text x="167.5" y="130.3" transform="rotate(-90 167.5 130.3)">INTG1</text>
<text x="171" y="130.3" transform="rotate(-90 171 130.3)">INTG2</text>
<text x="172.8" y="128.5">GND</text>
<text x="181.7" y="128.5" transform="rotate(-90 181.7 128.5)">MCLR</text>
<text x="185.3" y="128.5" transform="rotate(-90 185.3 128.5)">INTM1</text>
<text x="188.8" y="128.5" transform="rotate(-90 188.8 128.5)">AN1</text>
<text x="192.4" y="128.5" transform="rotate(-90 192.4 128.5)">PGD</text>
<text x="195.9" y="128.5" transform="rotate(-90 195.9 128.5)">PGC</text>
<text x="243.9" y="130.3">SD_CS</text>
<text x="256.4" y="126.4">U5</text>
<text x="54.4" y="134.9">3.3V</text>
<text x="117.7" y="135.6">M14</text>
<text x="128" y="132.1">GND</text>
<text x="175.3" y="132.2">3.3V</text>
<text x="218" y="133.5" transform="rotate(-90 218 133.5)">LED3</text>
<text x="237.9" y="134.5" transform="rotate(-90 237.9 134.5)">3.3V</text>
<text x="243.9" y="135.6">SD_SCK</text>
<text x="243.9" y="132.1">SD_DI</text>
<text x="46.6" y="142.7">TMP_ALERT</text>
<text x="214.4" y="141.8" transform="rotate(-90 214.4 141.8)">R11</text>
<text x="243.9" y="139.2">SD_DO</text>
<text x="55.5" y="149.8">GND</text>
<text x="113.4" y="147.3">V_BATT</text>
<text x="126.6" y="149.7" transform="rotate(-90 126.6 149.7)">AN8</text>
<text x="135.1" y="149.3">GND</text>
<text x="215.5" y="149.8" transform="rotate(-90 215.5 149.8)">RP20</text>
<text x="118.6" y="150.6">R6</text>
<text x="132.3" y="153.9">R7</text>
<text x="161.4" y="154.5">3.3V</text>
<text x="166.8" y="154.5">3.3V</text>
<text x="172.1" y="154.5">3.3V</text>
<text x="177.4" y="154.5">3.3V</text>
<text x="182.8" y="154.5">3.3V</text>
<text x="188.1" y="154.5">3.3V</text>
<text x="193.4" y="154.5">3.3V</text>
<text x="198.8" y="154.5">3.3V</text>
<text x="204.1" y="154.5">3.3V</text>
<text x="247.5" y="155.2">GND</text>
<text x="256.4" y="153.4">SD</text>
<text x="60.1" y="158">5V</text>
<text x="80.4" y="160.1">U4</text>
<text x="101.7" y="156.9">JP2</text>
<text x="108.8" y="158.7">GND</text>
<text x="140.1" y="158">3.3V</text>
<text x="163.2" y="160.2">C4</text>
<text x="168.5" y="160.2">C101 C102 C103 C104 C105 C106 C107 C108</text>
<text x="46.6" y="167.6">JP1</text>
<text x="61.9" y="165.6">C2</text>
<text x="115.2" y="165.6">C3</text>
<text x="53.7" y="169.4">GND</text>
<text x="68.6" y="169" transform="rotate(-90 68.6 169)">LED2</text>
<text x="74" y="169" transform="rotate(-90 74 169)">LED1</text>
<text x="75.8" y="172" transform="rotate(-90 75.8 172)">R4</text>
<text x="80.4" y="169.4">MCP73831</text>
<text x="92.8" y="171.2">GND</text>
<text x="100.6" y="172" transform="rotate(-90 100.6 172)">R3</text>
<text x="160.4" y="169.4">GND</text>
<text x="165.7" y="169.4">GND</text>
<text x="171" y="169.4">GND</text>
<text x="176.4" y="169.4">GND</text>
<text x="181.7" y="169.4">GND</text>
<text x="187" y="169.4">GND</text>
<text x="192.4" y="169.4">GND</text>
<text x="197.7" y="169.4">GND</text>
<text x="203" y="169.4">GND</text>
<text x="59" y="174.7">GND</text>
<text x="65.1" y="177.4" transform="rotate(-90 65.1 177.4)">R5</text>
<text x="99.9" y="178.3">GND</text>
<text x="112.4" y="174.7">GND</text>
<text x="124.8" y="174.7">GND</text>
<text x="64.4" y="183.6">GND</text>
</g>
<g font-size="1.8" fill="#008000">
<text x="64.4" y="41.4">0001110</text>
<text x="64.4" y="69.8">0011100</text>
<text x="62.6" y="96.5">1101010</text>
<text x="67.9" y="135.6">1001000</text>
</g>
<g font-size="1.5" fill="#808080">
<text x="58.3" y="44.7">1</text>
<text x="58.3" y="46.5">4</text>
<text x="62.4" y="45.5">CAP-A</text>
<text x="62.4" y="47.3">CAP-R</text>
<text x="68.7" y="47.3">VDDIO</text>
<text x="70.2" y="45.5">VDD</text>
<text x="76.7" y="46.5">8</text>
<text x="76.7" y="44.7">2</text>
<text x="221.1" y="46.5">14</text>
<text x="57.5" y="51.8">10</text>
<text x="58.3" y="50">5</text>
<text x="62.4" y="50.8">GND</text>
<text x="62.4" y="52.6">GND</text>
<text x="70.2" y="49">INT1</text>
<text x="70.3" y="50.8">SDA</text>
<text x="70.5" y="52.6">SCL</text>
<text x="76.7" y="51.8">7</text>
<text x="76.7" y="50">6</text>
<text x="76.7" y="48.3">9</text>
<text x="221.1" y="53.6">10</text>
<text x="221.1" y="51.8">11</text>
<text x="221.1" y="50">12</text>
<text x="221.1" y="48.3">13</text>
<text x="121" y="56.2">VCC2</text>
<text x="121.4" y="57.9">IRED</text>
<text x="122" y="59.7">TXD</text>
<text x="128.2" y="55.4">1</text>
<text x="128.2" y="57.1">2</text>
<text x="128.2" y="58.9">3</text>
<text x="221.9" y="58.9">7</text>
<text x="221.9" y="57.1">8</text>
<text x="221.9" y="55.4">9</text>
<text x="121" y="65">VCC1</text>
<text x="121.8" y="61.5">RXD</text>
<text x="122.9" y="63.3">SD</text>
<text x="128.2" y="60.7">4</text>
<text x="128.2" y="62.5">5</text>
<text x="128.2" y="64.3">6</text>
<text x="221.9" y="64.3">4</text>
<text x="221.9" y="62.5">5</text>
<text x="221.9" y="60.7">6</text>
<text x="121.6" y="68.6">GND</text>
<text x="122.8" y="66.8">NC</text>
<text x="128.2" y="66">7</text>
<text x="128.2" y="67.8">8</text>
<text x="160.1" y="68.2" transform="rotate(-90 160.1 68.2)">44</text>
<text x="163.7" y="68.2" transform="rotate(-90 163.7 68.2)">43</text>
<text x="167.2" y="68.2" transform="rotate(-90 167.2 68.2)">42</text>
<text x="170.8" y="68.2" transform="rotate(-90 170.8 68.2)">41</text>
<text x="174.3" y="68.2" transform="rotate(-90 174.3 68.2)">28</text>
<text x="177.9" y="68.2" transform="rotate(-90 177.9 68.2)">39</text>
<text x="181.4" y="68.2" transform="rotate(-90 181.4 68.2)">38</text>
<text x="185" y="68.2" transform="rotate(-90 185 68.2)">37</text>
<text x="188.6" y="68.2" transform="rotate(-90 188.6 68.2)">36</text>
<text x="192.1" y="68.2" transform="rotate(-90 192.1 68.2)">35</text>
<text x="195.7" y="68.2" transform="rotate(-90 195.7 68.2)">34</text>
<text x="221.9" y="69.6">1</text>
<text x="221.9" y="67.8">2</text>
<text x="221.9" y="66">3</text>
<text x="58.9" y="73.1">14</text>
<text x="59.7" y="74.9">1</text>
<text x="59.7" y="76.7">2</text>
<text x="62.4" y="75.7">VDDIO</text>
<text x="62.4" y="77.5">BYP</text>
<text x="62.4" y="73.9">VDD</text>
<text x="68.5" y="75.7">SDA</text>
<text x="68.7" y="73.9">SCL</text>
<text x="73.5" y="73.1">4</text>
<text x="73.5" y="74.9">6</text>
<text x="150.8" y="76.7">1</text>
<text x="154.9" y="77.5">RP9/SDA1/CN21/PMD3/RB9</text>
<text x="175.1" y="74.6" transform="rotate(-90 175.1 74.6)">VDD</text>
<text x="178.7" y="74.5" transform="rotate(-90 178.7 74.5)">VSS</text>
<text x="186.7" y="77.5">SOSCI/RP4/CN1/RB4</text>
<text x="204.7" y="76.7">33</text>
<text x="58.9" y="82">10</text>
<text x="58.9" y="80.3">12</text>
<text x="59.7" y="83.8">5</text>
<text x="62.4" y="82.8">GND</text>
<text x="62.4" y="81">GND</text>
<text x="68.4" y="79.3">INT2</text>
<text x="68.4" y="81">INT1</text>
<text x="73.5" y="83.8">7</text>
<text x="73.5" y="78.5">9</text>
<text x="73.5" y="80.3">11</text>
<text x="150.8" y="80.3">2</text>
<text x="150.8" y="83.8">3</text>
<text x="154.9" y="81">RP22/CN18/PMA1/RC6</text>
<text x="190.4" y="81">TDO/PMA8/RA8</text>
<text x="192.9" y="81.7" transform="rotate(-90 192.9 81.7)">TDI/PMA9/RA9</text>
<text x="204.7" y="83.8">31</text>
<text x="204.7" y="80.3">32</text>
<text x="62.4" y="84.6">GND</text>
<text x="68.8" y="84.6">SA0</text>
<text x="150.8" y="87.4">4</text>
<text x="154.9" y="84.6">RP23/CN17/PMA0/RC7</text>
<text x="154.9" y="88.1">RP24/CN20/PMA5/RC8</text>
<text x="182.2" y="87.3" transform="rotate(-90 182.2 87.3)">RP21/CN26/PMA3/RC5</text>
<text x="184.9" y="84.6">OSCO/CLKO/CN29/RA3</text>
<text x="185.8" y="87.3" transform="rotate(-90 185.8 87.3)">RP20/CN25/PMA4/RC4</text>
<text x="186.4" y="88.1">OSCI/CLKI/CN30/RA2</text>
<text x="189.3" y="87.5" transform="rotate(-90 189.3 87.5)">RP19/CN28/PMBE/RC3</text>
<text x="196.4" y="87.8" transform="rotate(-90 196.4 87.8)">SOSCO/T1CK/CN0/RA4</text>
<text x="204.7" y="87.4">30</text>
<text x="150.8" y="94.5">6</text>
<text x="150.8" y="90.9">5</text>
<text x="154.9" y="95.3">DISVREG</text>
<text x="154.9" y="91.7">RP25/CN19/PMA6/RC9</text>
<text x="160.9" y="90.7" transform="rotate(-90 160.9 90.7)">RP8/SCL1/CN22/PMD4/RB8</text>
<text x="164.4" y="90.2" transform="rotate(-90 164.4 90.2)">RP7/INT0/CN23/PMD5/RB7</text>
<text x="196.6" y="95.3">VDD_2</text>
<text x="196.8" y="91.7">VSS_2</text>
<text x="204.7" y="94.5">40</text>
<text x="204.7" y="90.9">29</text>
<text x="55.4" y="101.6">16</text>
<text x="56.2" y="99.8">1</text>
<text x="58.9" y="100.6">VDDIO</text>
<text x="68.7" y="100.6">SCL</text>
<text x="73.5" y="99.8">2</text>
<text x="73.5" y="101.6">3</text>
<text x="150.8" y="98">7</text>
<text x="150.8" y="101.6">8</text>
<text x="154.9" y="98.8">VCAP/VDDCORE</text>
<text x="168" y="101.7" transform="rotate(-90 168 101.7)">14/C3/EMUC3/RP6/ASCL1/CN24/PMD6/RB6</text>
<text x="171.6" y="102" transform="rotate(-90 171.6 102)">1/RB15</text>
<text x="182.2" y="98.8">AN8/RP18/CN10/PMA2/RC2</text>
<text x="204.7" y="101.6">26</text>
<text x="204.7" y="98">27</text>
<text x="55.4" y="103.4">15</text>
<text x="56.2" y="106.9">8</text>
<text x="58.9" y="107.7">RSVDG</text>
<text x="58.9" y="102.4">VDD</text>
<text x="58.9" y="104.1">RSVDV</text>
<text x="65.6" y="102.4">SDA/SDI</text>
<text x="68.4" y="104.1">SDO</text>
<text x="69.5" y="105.9">CS</text>
<text x="73.5" y="103.4">4</text>
<text x="73.5" y="105.1">5</text>
<text x="150.8" y="105.1">9</text>
<text x="154.9" y="102.4">PGD2/EMUD2/RP10/CN16/PMD2/RB10</text>
<text x="154.9" y="105.9">PGC2/EMUC2/RP11/CN15/PMD1/RB11</text>
<text x="187.5" y="105.9">AN6/RP16/CN8/RC0</text>
<text x="187.5" y="102.4">AN7/RP17/CN9/RC1</text>
<text x="204.7" y="105.1">25</text>
<text x="55.4" y="112.3">11</text>
<text x="55.4" y="110.5">10</text>
<text x="56.2" y="108.7">9</text>
<text x="58.9" y="113">RSDVG</text>
<text x="58.9" y="111.3">RSVDG</text>
<text x="58.9" y="109.5">RSVDG</text>
<text x="68.4" y="109.5">INT2</text>
<text x="68.4" y="111.2">INT1</text>
<text x="73.5" y="108.7">6</text>
<text x="73.5" y="110.5">7</text>
<text x="122.9" y="112.3">12</text>
<text x="122.9" y="110.5">13</text>
<text x="122.9" y="108.7">14</text>
<text x="150" y="108.7">10</text>
<text x="150" y="112.3">11</text>
<text x="154.9" y="109.5">AN12/RP12/CN14/PMD0/RB12</text>
<text x="154.9" y="113">AN11/RP13/CN13/PMRD/RB13</text>
<text x="179.6" y="109.5">AN5/C1IN+/RP3/SCL2/CN7/RB3</text>
<text x="179.8" y="113">AN4/C1IN-/RP2/SDA2/CN6/RB2</text>
<text x="204.7" y="112.3">23</text>
<text x="204.7" y="108.7">24</text>
<text x="55.4" y="115.8">13</text>
<text x="55.4" y="114">12</text>
<text x="58.9" y="116.6">GND</text>
<text x="58.9" y="114.8">RSVDG</text>
<text x="69" y="114.8">PLL</text>
<text x="73.5" y="114">14</text>
<text x="122.9" y="119.4">8</text>
<text x="122.9" y="117.6">9</text>
<text x="122.9" y="115.8">10</text>
<text x="122.9" y="114">11</text>
<text x="160.9" y="118" transform="rotate(-90 160.9 118)">TMS/PMA10/RA10</text>
<text x="164.5" y="118" transform="rotate(-90 164.5 118)">TCK/PMA7/RA7</text>
<text x="168" y="118" transform="rotate(-90 168 118)">AN10/CVREF/RTCC/RPPGCN12/PMWR/RB14</text>
<text x="171.6" y="118" transform="rotate(-90 171.6 118)">AN9/RP15/CN11/PMCSPGD3/EMUD3/RP5/ASDA1/CN27/PMD7/RB5</text>
<text x="175.1" y="118" transform="rotate(-90 175.1 118)">AVSS</text>
<text x="178.7" y="118" transform="rotate(-90 178.7 118)">AVDD</text>
<text x="182.2" y="118" transform="rotate(-90 182.2 118)">~MCLR</text>
<text x="185.8" y="118" transform="rotate(-90 185.8 118)">AN0/VREF+/CN2/RA0</text>
<text x="189.3" y="118" transform="rotate(-90 189.3 118)">AN1/VREF-/CN3/RA1</text>
<text x="192.9" y="118" transform="rotate(-90 192.9 118)">PGD1/EMUD1/AN2/C2IN-/RP0/CN4/RB0</text>
<text x="196.5" y="118" transform="rotate(-90 196.5 118)">PGC1/EMUC1/AN3/C2IN+/RP1/CN5/RB1</text>
<text x="122.9" y="124.7">5</text>
<text x="122.9" y="122.9">6</text>
<text x="122.9" y="121.1">7</text>
<text x="160.1" y="122.9" transform="rotate(-90 160.1 122.9)">12</text>
<text x="163.7" y="122.9" transform="rotate(-90 163.7 122.9)">13</text>
<text x="167.2" y="122.9" transform="rotate(-90 167.2 122.9)">14</text>
<text x="170.8" y="122.9" transform="rotate(-90 170.8 122.9)">15</text>
<text x="174.3" y="122.9" transform="rotate(-90 174.3 122.9)">16</text>
<text x="177.9" y="122.9" transform="rotate(-90 177.9 122.9)">17</text>
<text x="181.4" y="122.9" transform="rotate(-90 181.4 122.9)">18</text>
<text x="185" y="122.9" transform="rotate(-90 185 122.9)">19</text>
<text x="188.6" y="122.9" transform="rotate(-90 188.6 122.9)">20</text>
<text x="192.1" y="122.9" transform="rotate(-90 192.1 122.9)">21</text>
<text x="195.7" y="122.9" transform="rotate(-90 195.7 122.9)">22</text>
<text x="122.9" y="131.8">1</text>
<text x="122.9" y="130">2</text>
<text x="122.9" y="128.2">3</text>
<text x="122.9" y="126.5">4</text>
<text x="253.9" y="130">2</text>
<text x="253.9" y="131.8">3</text>
<text x="253.9" y="128.2">1</text>
<text x="258" y="130.8">CS</text>
<text x="258" y="129">NC</text>
<text x="253.9" y="137.1">6</text>
<text x="253.9" y="133.6">4</text>
<text x="253.9" y="135.4">5</text>
<text x="258" y="132.6">DI</text>
<text x="258" y="137.9">GND</text>
<text x="258" y="134.4">VCC</text>
<text x="258" y="136.1">SCK</text>
<text x="63.3" y="138.9">1</text>
<text x="63.3" y="140.7">2</text>
<text x="63.3" y="142.5">3</text>
<text x="66" y="139.7">VDD</text>
<text x="66" y="141.5">GND</text>
<text x="66" y="143.3">ALERT SCLK</text>
<text x="72.1" y="139.7">SDA</text>
<text x="77.1" y="142.5">4</text>
<text x="77.1" y="138.9">5</text>
<text x="253.9" y="140.7">8</text>
<text x="253.9" y="138.9">7</text>
<text x="258" y="141.5">RSV</text>
<text x="258" y="139.7">DO</text>
<text x="252.7" y="147.8">G1</text>
<text x="252.7" y="144.2">G3</text>
<text x="252.7" y="146">G4</text>
<text x="252.7" y="149.6">G2</text>
<text x="258" y="148.6">SHIELD</text>
<text x="258" y="145">SHIELD</text>
<text x="258" y="146.8">SHIELD</text>
<text x="106.9" y="151.4">1</text>
<text x="106.9" y="153.1">2</text>
<text x="258" y="150.4">SHIELD</text>
<text x="51.8" y="162">1</text>
<text x="51.8" y="163.8">2</text>
<text x="79.3" y="162">4</text>
<text x="79.3" y="165.6">1</text>
<text x="82" y="162.8">VIN VBAT</text>
<text x="82" y="166.4">STAT VSS</text>
<text x="85" y="164.6">PROG</text>
<text x="91.3" y="162">3</text>
<text x="91.3" y="163.8">5</text>
<text x="91.3" y="165.6">2</text>
<text x="118.8" y="162">2</text>
<text x="122.9" y="162.8">VIN VOUT</text>
<text x="127.1" y="164.2" transform="rotate(-90 127.1 164.2)">GND</text>
<text x="133.6" y="162">3</text>
<text x="126.3" y="168.3" transform="rotate(-90 126.3 168.3)">1</text>
</g>
<g font-size="1.2" fill="#808080">
<text x="64.4" y="137.4">U$2</text>
<text x="64.4" y="146.3">MCP9800</text>
</g>
</svg>
